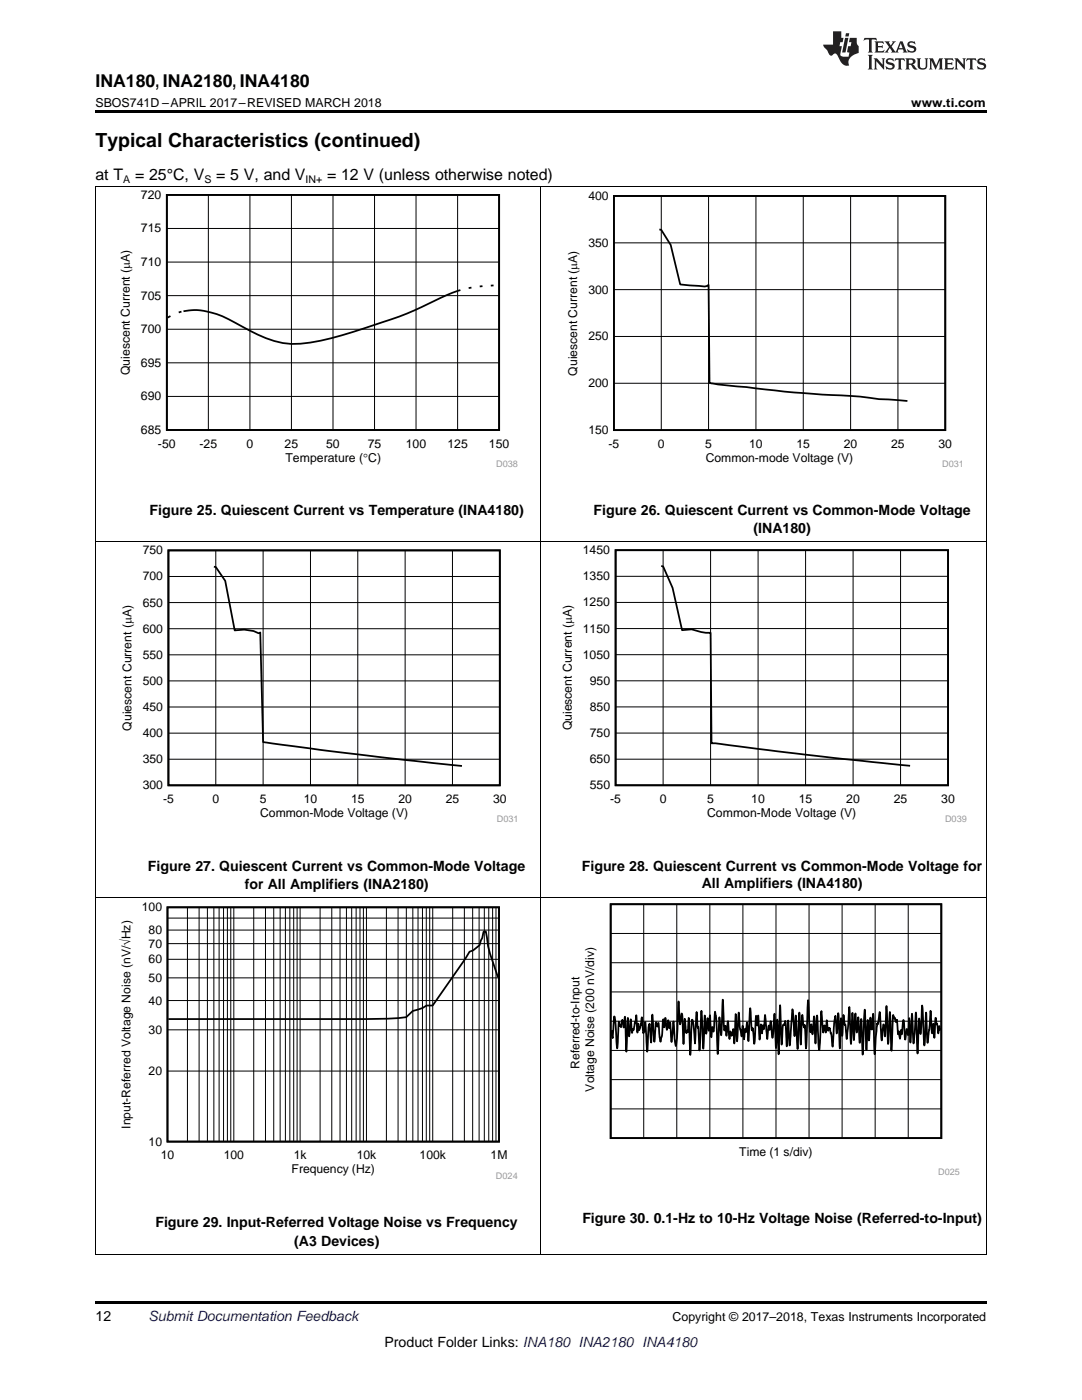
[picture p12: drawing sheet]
<svg xmlns="http://www.w3.org/2000/svg" width="216mm" height="279mm" viewBox="0 0 216 279" stroke-linecap="round" stroke-linejoin="round" font-family="sans-serif">
<path d="M19 259.7h177.8v.5h-177.8z" fill="#000"/>
<path d="M19.1 179.2v71.1M107.9 179.2v71.1M196.8 179.2v71.1M19 250.3h177.8" fill="none" stroke="#000" stroke-width=".2"/>
<path d="M23.7 180.1h79.6v55.2h-79.6z" fill-rule="evenodd" fill="#fff"/>
<path d="M33.4 181.1h66.2v46.7h-66.2zM99.4 195a28.4 28.4 0 0 1-2.2-7.9l-.3-1.2h-.4l-.3 1.3-.5 1.4-1.3 1-.7 .3-.9 1.5-6.5 9.3h-1.2l-.8 .5-1.9 .6-1.3 1.2-3.7 .3-4.4 .1h-39.4" fill="none" stroke="#000" stroke-width=".35"/>
<g fill="none" stroke="#000" stroke-width=".2">
<path d="M33.4 199.7h66.2M33.4 195.2h66.2M33.4 191.5h66.2M33.4 188.3h66.2M33.4 185.6h66.2M33.4 183.2h66.2M37.4 181.1v46.7M39.7 181.1v46.7M41.4 181.1v46.7M42.7 181.1v46.7M43.7 181.1v46.7M44.6 181.1v46.7"/>
<path d="M45.4 181.1v46.7M46 181.1v46.7M46.7 181.1v46.7M50.6 181.1v46.7M53 181.1v46.7M54.6 181.1v46.7M55.9 181.1v46.7M56.9 181.1v46.7M57.8 181.1v46.7M58.6 181.1v46.7M59.3 181.1v46.7M59.9 181.1v46.7"/>
<path d="M63.9 181.1v46.7M66.2 181.1v46.7M67.8 181.1v46.7M69.1 181.1v46.7M70.2 181.1v46.7M71.1 181.1v46.7M71.8 181.1v46.7M72.5 181.1v46.7M73.1 181.1v46.7M77.1 181.1v46.7M79.4 181.1v46.7M81.1 181.1v46.7"/>
<path d="M82.4 181.1v46.7M83.4 181.1v46.7M84.3 181.1v46.7M85.1 181.1v46.7M85.7 181.1v46.7M86.3 181.1v46.7M90.3 181.1v46.7M92.7 181.1v46.7M94.3 181.1v46.7M95.6 181.1v46.7M96.6 181.1v46.7M97.5 181.1v46.7"/>
<path d="M98.3 181.1v46.7M99 181.1v46.7M33.4 213.8h66.2M33.4 205.5h66.2"/>
</g>
<path d="M113.3 180.2h78.2v54.4h-78.2z" fill-rule="evenodd" fill="#fff"/>
<path d="M121.9 180.5h65.9v46.6h-65.9zM187.6 205.3v.2l-.1-.7-.3 1.4-.1-1.5-.4-1.6-.3 4-.2-2.8-.2 1.9-.1-.1-.2-4.4-.6 6.4-.3-6-.4 6.5-.4-7.9-.3 5.7-.3-3.1-.1 .7-.2 6.2-.3-8.1-.5 6.1-.3-5.9-.3 5.8-.3-4.9-.2 3.4-.3-1.2-.3 2.1-.3-4-.3 2.8-.1 .1-.1-.9-.2 1.8-.2-1.5-.2 .6-.2-2.9v.2l-.1-.2-.1 .5-.3-.9-.1 .2-.2-.7-.3 7.1-.3-7.6v-.1l-.4 6.4-.3-7.6-.3 6-.3-2.4-.4 3.2-.4-5.6-.3 2.3-.1 .1v-.2l-.1 .1-.5 6.1-.2-7.9-.1-.2-.2 3.2-.3-2.4-.3 4.5-.3-4.1-.2 6-.3-8-.5 9-.2-7.1-.3 4.7-.3-5.1-.3 3.1-.3-3.8-.3 5.3-.3-5.4-.3 6.2-.3-7.4-.5 6.4-.3-2.9h-.1l-.1-.1-.2-1.8-.2 4.1-.3-3.5v.1l-.2 5.9-.3-7-.3 4-.3-3.5-.2 .7-.3 5.5-.3-2.5-.4-1.3-.1 .1-.1 .5-.3-2.1-.2 2.5-.2-1.4-.2 .1-.1 1.3-.4-4.3-.5 7.8-.3-6.9-.4 5.5-.2-5.4-.4 3.6-.2-2-.2 1.6-.1-.5-.4-5.9-.4 9.6-.2-4.7-.1 .6-.2-.5-.2-2-.3 5.9-.3-6.4-.3 7.3-.4-6.5v-.2l-.3 4.1-.4-5.4-.5 7.2-.3-4.9-.3 5.1-.3-5.1-.2 .8-.3 .1-.2 3.9-.3-7.9-.3 9.8-.3-6.6v-.3l-.3 5.7-.3-6.9-.3 4.7-.1 .1-.3-3.3-.2 1.7-.2-.8-.1 .2-.2 2.5-.4-4.8-.3 2.7v.1l-.2-.8-.2 1.6-.2-1.7-.2 3-.3-4.8-.2 2-.3-2-.3 5.6-.3-3.1-.1 .5-.1-.2-.3-4.3-.3 6.6-.3-3.7-.3 1.9-.1-.7-.2 2.1-.3-2.7-.2 2.1-.4-1.8-.2-2.9-.4 5.7-.2-5.4-.3 5.8-.2-2.8-.3 1.3-.3-.9-.1 1.6-.3-3.6-.3 2.9-.2-2-.3 1v-.2l-.3-6-.3 7.1-.3-3.6-.4 7.3-.2-6.5-.3-1.9-.3 3.8v.2l-.3-1-.2 2.1-.2-4.4-.3 3.1-.2-2.5-.3 3.1-.3-3.6-.3 6.6-.3-7.6-.4 7.9-.3-4.7-.1 .2-.2-3.1-.3 6.2-.4-3.9-.2-.8-.1 .2-.3 6.8-.2-7.3-.2 2.7-.2-.2-.1 .5-.4-2.9-.2 5.1-.3-5.9-.1-.2-.3 2.1-.3-4.5-.3 7.3-.3 1.6-.2-1.5-.2-3.5-.4 4.2-.3-3.9-.2 1.1-.2-1.6-.2 1.9-.3-2.4-.2 1.9-.2-1.6-.1 .1-.2 3.1-.3 1.3-.2-.9-.2-2.8-.2 .7-.3-.9-.4 3.8-.3-5.3-.3 5.6-.3-3.8-.2 .7-.3 4.9-.3-5.9-.2 1.7-.3 .5-.2-3.2-.2 1.5v-.1l-.3 1.2-.2-1.3-.2 1.8-.2-3.5-.2 1.5v.1l-.1-.2-.2 1.5-.1 .1-.2-.2-.1 .7-.3-2.7-.3 3.4-.2-3.7-.3 6.8-.3-7-.2 2.2-.3-1.5-.1 .1-.2 1.3-.2-.5-.1 .2-.1-.8-.4 5.3v-.1a31 31 0 0 0-.5-6.3l-.4 4.4-.2-1.6" fill="none" stroke="#000" stroke-width=".35"/>
<g fill="none" stroke="#000" stroke-width=".2">
<path d="M19.1 108.2v71M107.9 108.2v71M196.8 108.2v71M19 179.2h177.8M121.9 198h65.9M121.9 192.1h65.9M121.9 186.3h65.9M128.4 180.5v46.6M135 180.5v46.6M141.6 180.5v46.6M148.2 180.5v46.6M154.8 180.5v46.6"/>
<path d="M161.4 180.5v46.6M168 180.5v46.6M174.6 180.5v46.6M181.2 180.5v46.6M121.9 215.5h65.9M121.9 209.6h65.9M121.9 203.8h65.9M121.9 221.3h65.9"/>
</g>
<path d="M23.9 108.9h79.2v55.3h-79.2z" fill-rule="evenodd" fill="#fff"/>
<path d="M33.6 109.8h66.1v46.9h-66.1zM42.7 113.1l.4 .1 1.8 2.7 1.9 9.9a7.7 7.7 0 0 1 4.9 .6l.2-.2 .6 21.9 15.1 2 24.6 2.8" fill="none" stroke="#000" stroke-width=".35"/>
<g fill="none" stroke="#000" stroke-width=".2">
<path d="M33.6 115h66.1M43.1 109.8v46.9M52.5 109.8v46.9M62 109.8v46.9M71.4 109.8v46.9M80.8 109.8v46.9M90.3 109.8v46.9M33.6 135.9h66.1M33.6 130.7h66.1M33.6 125.5h66.1M33.6 120.3h66.1M33.6 151.5h66.1"/>
<path d="M33.6 146.3h66.1M33.6 141.1h66.1"/>
</g>
<path d="M111.8 108.8h81.1v55.4h-81.1z" fill-rule="evenodd" fill="#fff"/>
<path d="M122.8 109.8h66.4v46.9h-66.4zM131.9 113h.4l1.9 4.3 1.9 8.5 1.9-.2 1.9 .5 1.9 .2 .2 22 24.4 3 15.2 1.5" fill="none" stroke="#000" stroke-width=".35"/>
<g fill="none" stroke="#000" stroke-width=".2">
<path d="M19.1 37.3v70.9M107.9 37.3v70.9M196.8 37.3v70.9M19 108.1h177.8M122.8 115h66.4M132.3 109.8v46.9M141.8 109.8v46.9M151.3 109.8v46.9M160.7 109.8v46.9M170.2 109.8v46.9M179.7 109.8v46.9M122.8 135.9h66.4"/>
<path d="M122.8 130.7h66.4M122.8 125.4h66.4M122.8 120.2h66.4M122.8 151.5h66.4M122.8 146.3h66.4M122.8 141.1h66.4"/>
</g>
<path d="M23.6 37.9h79.7v55.4h-79.7z" fill-rule="evenodd" fill="#fff"/>
<path d="M33.3 38.9h66.3v46.9h-66.3zM91.9 57.9a71.6 71.6 0 0 0-9.2 4 155 155 0 0 1-18.7 6.1 17.5 17.5 0 0 1-14.1-2l-1.5-.8a19.7 19.7 0 0 0-8.5-3.3h-1.2l-2.1 .2M94.1 57.4l-.6 .1M96.3 57.1l-.6 .1M98.5 57h-.6M34 63.1l-.5 .3M36.2 62.2l-.5 .2" fill="none" stroke="#000" stroke-width=".35"/>
<g fill="none" stroke="#000" stroke-width=".2">
<path d="M41.6 38.9v46.9M49.9 38.9v46.9M58.2 38.9v46.9M66.4 38.9v46.9M74.7 38.9v46.9M83 38.9v46.9M91.3 38.9v46.9M33.3 59h66.3M33.3 52.3h66.3M33.3 45.6h66.3M33.3 79.1h66.3M33.3 72.4h66.3"/>
<path d="M33.3 65.7h66.3"/>
</g>
<path d="M112.8 38.1h79.2v55.2h-79.2z" fill-rule="evenodd" fill="#fff"/>
<path d="M122.5 39.1h66.1v46.7h-66.1zM131.6 45.8l.3 .1 1.9 3 1.9 7.9 4.9 .4 .8-.3 .2 19.5 .2 .1a380.5 380.5 0 0 0 29.8 2.7 46.5 46.5 0 0 0 7.6 .7l1.9 .1" fill="none" stroke="#000" stroke-width=".35"/>
<path d="M19 37.2h177.8M131.9 39.1v46.8M141.4 39.1v46.8M150.8 39.1v46.8M160.3 39.1v46.8M169.7 39.1v46.8M179.2 39.1v46.8M122.5 57.8h66.1M122.5 48.5h66.1M122.5 76.5h66.1M122.5 67.2h66.1" fill="none" stroke="#000" stroke-width=".2"/>
<path d="M19 22h177.8v.5h-177.8z" fill="#000"/>
<g fill="#231f20">
<path d="M172.5 7.6l-.1 .5 .4-.2h.6v.1v2.1l-.2 .4h.9l-.2-.4v-2.1l.1-.1h.5l.5 .2-.2-.5zM174.5 8.3l.2 .3v1.5l-.2 .4h1.8l.2-.6a1.04 1.04 0 0 1-1.3 .2v-.7h.6l.3 .2v-.6l-.3 .2h-.6v-.6l.8-.1 .4 .3-.2-.5zM176.5 8.3l.9 1.1-.9 1.1h.8l-.2-.2 .4-.7 .5 .7-.2 .2h1.5l-.2-.2 .2-.4h.9l.1 .4-.2 .2h1l-.3-.3-.7-1.9h-.5l-.9 2-.8-1 .9-1h-.8l.1 .3-.4 .5-.3-.6 .1-.2zM179.7 8.6l.4 1h-.7zM181.3 8.4a.63 .63 0 0 0-.2 .7 .63 .63 0 0 0 .6 .4l.6 .2 .1 .2a.75 .75 0 0 1-.7 .4 .75 .75 0 0 1-.6-.5l.1 .7 .1-.1a1.11 1.11 0 0 0 1.5-.6 1.13 1.13 0 0 0-1.2-.8l-.1-.4a1.04 1.04 0 0 1 1.2 .2l-.2-.5-.2 .1-.4-.2zM173.2 10.9l.2 .4v2.2l-.2 .4h1l-.3-.4v-2.2l.3-.4zM174.3 11.6l.3 .4v1.5l-.3 .4h.8l-.2-.4v-1.3l1.5 1.7v-1.9l.2-.4h-.7l.2 .4v.9l-1.1-1.3zM177 11.8a.62 .62 0 0 0-.2 .7 .62 .62 0 0 0 .6 .4l.6 .1 .1 .3a.76 .76 0 0 1-.7 .3 .76 .76 0 0 1-.7-.4l.2 .7 .1-.1a1.11 1.11 0 0 0 1.5-.6 1.13 1.13 0 0 0-1.2-.8l-.1-.4a1.04 1.04 0 0 1 1.2 .2l-.2-.6-.2 .1-.5-.1zM178.7 11.6l-.2 .6a.61 .61 0 0 1 .8-.3v1.6l-.2 .4h.9l-.2-.4v-1.6a.63 .63 0 0 1 .7 .3l-.1-.6zM180.6 11.6l.3 .4v1.5l-.3 .4h1l-.2-.2-.1-.8 .6 .2a.76 .76 0 0 0 1.2 .7l-1-1a.58 .58 0 0 0 .6-.5 .58 .58 0 0 0-.5-.6zM181.4 11.9h.1a.45 .45 0 0 1 .5 .1 .45 .45 0 0 1 .1 .5l-.8 .2zM182.9 11.6l.2 .2a2.17 2.17 0 0 0 .3 1.9 .99 .99 0 0 0 1.6-.6v-1.1l.2-.4h-.7l.2 .2a1.92 1.92 0 0 1-.2 1.8 .6 .6 0 0 1-.9-.5v-1.1l.2-.4zM185.4 11.6l.2 .4v1.5l-.2 .4h.7l-.2-.4v-1.4l.8 1.8 .8-1.8v1.4l-.2 .4h.9l-.2-.4v-1.5l.2-.4h-.8l-.6 1.5-.6-1.5zM188.4 11.6l.2 .4v1.5l-.2 .4h1.8l.1-.6a1.04 1.04 0 0 1-1.2 .1v-.6h.5l.4 .2v-.6l-.4 .2h-.5v-.7h.8l.3 .3-.1-.6zM190.5 11.6l.2 .4v1.5l-.2 .4h.7l-.2-.4v-1.3l1.5 1.7v-1.9l.2-.4h-.7l.2 .4v.9l-1.1-1.3zM192.9 11.6l-.1 .6a.61 .61 0 0 1 .7-.3l.1 1.6-.3 .4h1l-.3-.4 .1-1.6a.63 .63 0 0 1 .7 .3l-.1-.6zM195.2 11.8a.62 .62 0 0 0-.2 .7 .62 .62 0 0 0 .6 .4l.6 .1 .1 .3a.76 .76 0 0 1-.7 .3 .76 .76 0 0 1-.6-.4l.1 .7 .1-.1a1.11 1.11 0 0 0 1.6-.6 1.13 1.13 0 0 0-1.3-.8l-.1-.4a1.04 1.04 0 0 1 1.2 .2l-.1-.6-.2 .1-.5-.1z"/>
<path d="M166.2 6.3v2.6h-1.9v.4l.8 .9a.91 .91 0 0 0 1 .8 .56 .56 0 0 1 .5-.3 .56 .56 0 0 1 .5 .3l.4 .8a1.53 1.53 0 0 0 1.9 1.2 1.54 1.54 0 0 1 1-2.1l.9-.3v-1.4a1.52 1.52 0 0 1-.4-1.6h-1.3l-.2 .8h.5l-.2 .8h-.5l-.1 1v.2l.4 .1-.2 .8a1.93 1.93 0 0 1-1.6-.3l.3-1.8h-.5l.2-.8h.4l.2-.8h-.4v-1.3zM168.6 7.6l-.6 2.9h.7l.6-2.9zM168.8 6.6l-.1 .7h.6l.2-.7z"/>
</g>
<text font-size="3.9" x="19" y="29.3">Typical Characteristics (continued)</text>
<text font-size="3.5" x="19" y="17.3">INA180, INA2180, INA4180</text>
<g font-size="3.2">
<text x="19" y="36">at T</text>
<text x="27" y="36">= 25°C, V</text>
<text x="43.1" y="36">= 5 V, and V</text>
<text x="65.3" y="36">= 12 V (unless otherwise noted)</text>
</g>
<g font-size="2.8">
<text x="29.8" y="102.9">Figure 25. Quiescent Current vs Temperature (INA4180)</text>
<text x="118.4" y="102.9">Figure 26. Quiescent Current vs Common-Mode Voltage</text>
<text x="150.4" y="106.4">(INA180)</text>
<text x="29.5" y="173.8">Figure 27. Quiescent Current vs Common-Mode Voltage</text>
<text x="116.1" y="173.8">Figure 28. Quiescent Current vs Common-Mode Voltage for</text>
<text x="48.8" y="177.5">for All Amplifiers (INA2180)</text>
<text x="140" y="177.3">All Amplifiers (INA4180)</text>
<text x="31" y="244.9">Figure 29. Input-Referred Voltage Noise vs Frequency</text>
<text x="116.2" y="244.2">Figure 30. 0.1-Hz to 10-Hz Voltage Noise (Referred-to-Input)</text>
<text x="58.7" y="248.6">(A3 Devices)</text>
<text x="19" y="263.6">12</text>
<text x="76.7" y="268.9">Product Folder Links: INA180 INA2180 INA4180</text>
</g>
<text font-size="2.8" fill="#0000c8" x="29.6" y="263.6">Submit Documentation Feedback</text>
<g font-size="2.5">
<text x="19" y="21.4">SBOS741D –APRIL 2017–REVISED MARCH 2018</text>
<text x="181.8" y="21.4">www.ti.com</text>
<text x="134.2" y="263.6">Copyright © 2017–2018, Texas Instruments Incorporated</text>
</g>
<g font-size="2.4">
<text x="28.1" y="39.7">720</text>
<text x="117.4" y="39.9">400</text>
<text x="28.1" y="46.4">715</text>
<text x="28.1" y="53.1">710</text>
<text x="117.4" y="49.3">350</text>
<text x="28.1" y="59.8">705</text>
<text x="117.4" y="58.6">300</text>
<text x="28.1" y="66.5">700</text>
<text x="117.4" y="67.9">250</text>
<text x="25.9" y="74.9" transform="rotate(-90 25.9 74.9)">Quiescent Current (PA)</text>
<text x="28.1" y="73.2">695</text>
<text x="115.1" y="74.9" transform="rotate(-90 115.1 74.9)">Quiescent Current (PA)</text>
<text x="117.4" y="77.3">200</text>
<text x="28.1" y="79.9">690</text>
<text x="28.1" y="86.6">685</text>
<text x="31.5" y="89.4">-50</text>
<text x="39.8" y="89.4">-25</text>
<text x="49.2" y="89.4">0</text>
<text x="56.8" y="89.4">25</text>
<text x="65.1" y="89.4">50</text>
<text x="73.4" y="89.4">75</text>
<text x="81" y="89.4">100</text>
<text x="89.3" y="89.4">125</text>
<text x="97.6" y="89.4">150</text>
<text x="117.4" y="86.6">150</text>
<text x="121.4" y="89.4">-5</text>
<text x="131.3" y="89.4">0</text>
<text x="140.7" y="89.4">5</text>
<text x="149.5" y="89.4">10</text>
<text x="158.9" y="89.4">15</text>
<text x="168.4" y="89.4">20</text>
<text x="177.8" y="89.4">25</text>
<text x="187.3" y="89.4">30</text>
<text x="57" y="92.2">Temperature (qC)</text>
<text x="140.8" y="92.2">Common-mode Voltage (V)</text>
<text x="28.5" y="110.6">750</text>
<text x="116.3" y="110.6">1450</text>
<text x="28.5" y="115.8">700</text>
<text x="116.3" y="115.8">1350</text>
<text x="28.5" y="121.1">650</text>
<text x="116.3" y="121">1250</text>
<text x="28.5" y="131.5">550</text>
<text x="28.5" y="126.3">600</text>
<text x="116.3" y="131.5">1050</text>
<text x="116.3" y="126.2">1150</text>
<text x="28.5" y="136.7">500</text>
<text x="117.7" y="136.7">950</text>
<text x="28.5" y="141.9">450</text>
<text x="117.7" y="141.9">850</text>
<text x="26.2" y="145.8" transform="rotate(-90 26.2 145.8)">Quiescent Current (PA)</text>
<text x="28.5" y="147.1">400</text>
<text x="114.1" y="145.8" transform="rotate(-90 114.1 145.8)">Quiescent Current (PA)</text>
<text x="117.7" y="147.1">750</text>
<text x="28.5" y="152.3">350</text>
<text x="117.7" y="152.3">650</text>
<text x="28.5" y="157.5">300</text>
<text x="32.5" y="160.3">-5</text>
<text x="42.4" y="160.3">0</text>
<text x="51.8" y="160.3">5</text>
<text x="60.6" y="160.3">10</text>
<text x="70" y="160.3">15</text>
<text x="79.5" y="160.3">20</text>
<text x="88.9" y="160.3">25</text>
<text x="98.4" y="160.3">30</text>
<text x="117.7" y="157.5">550</text>
<text x="121.8" y="160.3">-5</text>
<text x="131.6" y="160.3">0</text>
<text x="141.1" y="160.3">5</text>
<text x="149.9" y="160.3">10</text>
<text x="159.4" y="160.3">15</text>
<text x="168.9" y="160.3">20</text>
<text x="178.3" y="160.3">25</text>
<text x="187.8" y="160.3">30</text>
<text x="51.9" y="163.1">Common-Mode Voltage (V)</text>
<text x="141.1" y="163.1">Common-Mode Voltage (V)</text>
<text x="28.3" y="181.9">100</text>
<text x="29.7" y="189.1">70</text>
<text x="29.7" y="186.4">80</text>
<text x="29.7" y="196">50</text>
<text x="29.7" y="192.2">60</text>
<text x="29.7" y="200.5">40</text>
<text x="29.7" y="206.3">30</text>
<text x="29.7" y="214.5">20</text>
<text x="115.7" y="213.3" transform="rotate(-90 115.7 213.3)">Referred-to-Input</text>
<text x="118.5" y="217.8" transform="rotate(-90 118.5 217.8)">Voltage Noise (200 nV/div)</text>
<text x="26.1" y="225.3" transform="rotate(-90 26.1 225.3)">Input-Referred Voltage Noise (nV/óHz)</text>
<text x="29.7" y="228.6">10</text>
<text x="32.1" y="231.4">10</text>
<text x="44.6" y="231.4">100</text>
<text x="58.6" y="231.4">1k</text>
<text x="71.2" y="231.4">10k</text>
<text x="83.7" y="231.4">100k</text>
<text x="97.9" y="231.4">1M</text>
<text x="147.5" y="230.8">Time (1 s/div)</text>
<text x="58.2" y="234.2">Frequency (Hz)</text>
</g>
<g font-size="2.1">
<text x="24.6" y="36.6">A</text>
<text x="40.8" y="36.6">S</text>
<text x="61" y="36.6">IN+</text>
</g>
<g font-size="1.8" fill="#999">
<text x="99" y="93.2">D038</text>
<text x="188" y="93.2">D031</text>
<text x="99.1" y="164.1">D031</text>
<text x="188.6" y="164.1">D039</text>
<text x="99" y="235.2">D024</text>
<text x="187.2" y="234.5">D025</text>
</g>
</svg>
